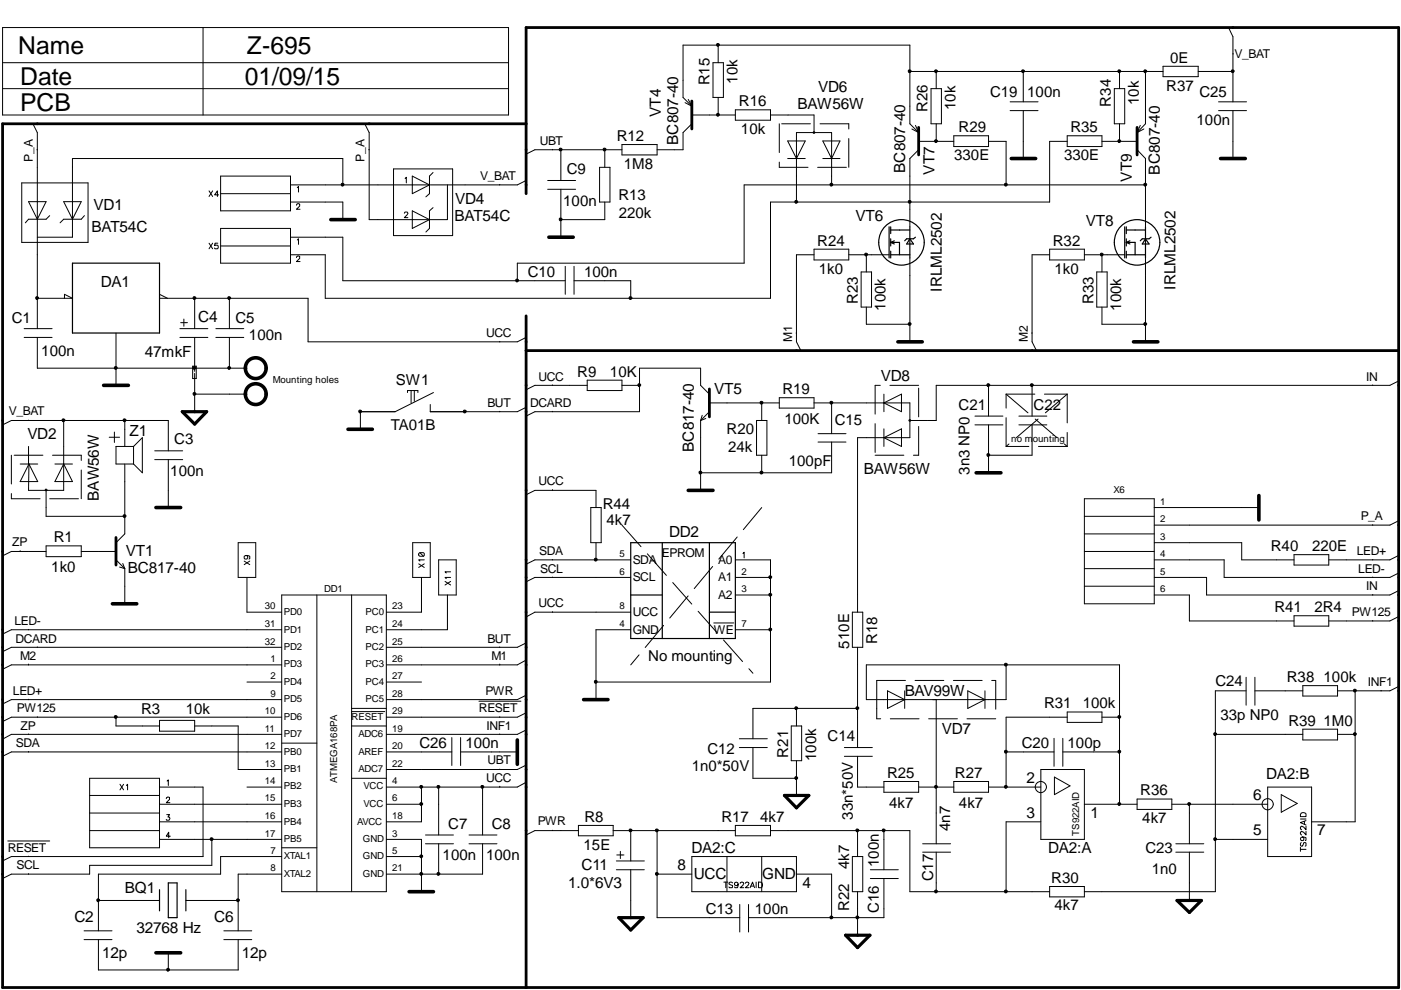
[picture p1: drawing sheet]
<svg xmlns="http://www.w3.org/2000/svg" width="297mm" height="210mm" viewBox="0 0 297 210" stroke-linecap="round" stroke-linejoin="round" font-family="sans-serif">
<g fill="none" stroke="#000" stroke-width=".21">
<path d="M.5 5.8h107.3v18.6h-107.3zM.5 13.3h107.3M.5 18.8h107.3M43 5.8v18.6M151.2 13.3h2.2v7.4h-2.2zM152.3 9.6v3.7M192.9 15.2h53.7M197.4 18.8h2.2v7.4h-2.2zM198.5 15.2v3.6M217 15.2v6.4M236.3 18.8h2.2v7.4h-2.2zM237.4 15.2v3.6"/>
<path d="M242.9 15.2v11l-1.8 1.9M246.6 14.1h7.4v2.2h-7.4zM254 15.2h7.4M260.5 5.8l.9 2v13.8M261.4 11.4h.1M4.6 38.8h14.1v12.6h-14.1zM7 26.2l.9 1.9v18.4M7.8 31.7h.1M46.8 37.3h14.8v7.4h-14.8zM61.6 39.2h29.5M63 39.8l.3-.3v1.2M72.7 39.2v-5.6h-57.3v16.7h-7.5"/>
<path d="M77.3 26.2l1 1.9v18.5h16.6v-7.4M78.2 31.7h.1M83.4 35.8h12.6v14.2h-12.6zM85.9 37.8l.2-.2v1.2M87.4 37.3l3.7 1.9-3.7 1.9zM91.8 36.6l-.7 .7v3.8l-.8 .6M106 39.1v.1M111.5 38.3l-1.8 .9h-18.5M116.1 38.3h5.9M117.1 31.7h.1M118.9 31.7v6.6M127.1 35.5h2.2v7.3h-2.2z"/>
<path d="M128.2 31.7v3.8M131.9 31.7h-18.5l-1.9 1M131.9 30.6h7.4v2.3h-7.4zM145.2 21.8l1.5 .7M145.9 21.1l.8 1.4M146.7 26.2l-1.9 1.9v3.6h-5.5M146.7 24.4h9.2M146.7 22.5l-1.9-1.8v-11.1h48.1v16.6l1.9 1.9M152.3 20.7v3.7M155.9 23.3h7.5v2.2h-7.5zM163.4 24.4h9.2v3.7M167 33.6h3.7"/>
<path d="M167 29.9h3.7l-1.8 3.7zM172.4 28h.3v.2h-.3zM174.5 33.6h3.6M174.5 29.9h3.6l-1.8 3.7zM176.3 39.2v-11.1h-7.4v14.7M193.3 27.3l1.5 .8M194.1 26.6l.7 1.5M194.8 31.7l-1.9 1.9v14.5M194.8 30h7.4M198.5 26.2v3.8M202.2 28.8h7.4v2.3h-7.4zM209.6 30h3.7v9.2"/>
<path d="M214.2 21.6h5.9M214.2 23.5h5.9M217 23.5v10.1M226.3 30h-3.8v12.8h-59.1v20.4h-94.4v-9.2h-7.4M226.3 28.8h7.3v2.3h-7.3zM233.6 30h7.5M237.4 26.2v3.8M241.1 31.7l1.8 1.9v14.5M241.8 26.6l-.7 1.5M242.5 27.3l-1.4 .8M242.9 39.2h-85.1v16.6h-48.1v3.7M258.4 21.6h5.9"/>
<path d="M258.4 23.5h5.9M261.4 23.5v10.1M6.1 42.8h3.7l-1.9 3.7zM7.9 46.6v23.1M10.5 45.7l-.7 .8h-3.7l-.7 .7M13.5 42.8h3.7l-1.8 3.7zM17.9 45.7l-.7 .8h-3.7l-.8 .7M44.3 40.5l.8 1.2M44.3 51.6l.8 1.1M45.1 40.5l-.8 1.2M45.1 51.6l-.8 1.1M46.2 51.6h-.6l-.1 .5 .6-.1 .2 .2v.4l-.2 .1h-.5l-.1-.1"/>
<path d="M46.4 41.3h-.9l.6-.8v1.2M46.8 48.4h14.8v7.4h-14.8zM46.8 41.1h14.8M46.8 52.2h14.8M61.6 42.8h11.1v3.8M61.6 50.3h11.1v9.2h47.1M62.9 43.5l.2-.3 .4 .1v.4l-.6 .7h.7M62.9 54.6l.2-.3 .4 .1v.4l-.6 .7h.7M63 50.9l.3-.3v1.2M85.7 45.2l.2-.2h.5l.1 .3-.8 .8h.8M87.4 44.7l3.7 1.9-3.7 1.8zM91.8 44l-.7 .7v3.7l-.8 .8"/>
<path d="M116.1 40.1h5.9M118.9 40.1v10.2M119.8 56.5v5.9M121.7 59.5h12v3.7M121.7 56.5v5.9M128.2 42.8v3.8h-9.3M172.6 54h-3.7v18.5l.9 1.8M172.6 52.8h7.4v2.3h-7.4zM180 54h8.5M182.6 57.7h2.2v7.4h-2.2zM183.7 54v3.7M192.9 54.7v17.8"/>
<path d="M222.5 54h-3.7v18.5l.9 1.8M222.5 52.8h7.4v2.3h-7.4zM229.9 54h8.6M232.5 57.7h2.2v7.4h-2.2zM233.6 54v3.7M242.9 54.7v17.8M5.1 71.5h5.9M5.1 69.7h5.9M7.9 71.5v6.6h44.5M7.9 63.2h7.5l-1.7-.8v.8M24.6 70.6v11.1M35.5 63.2l-1.7-.8v.8h31.5v9.3h44.4l1.8-1"/>
<path d="M38.1 71.5h6M38.1 69.7h6M38.3 68.4h1.4M39 67.6v1.6M40.8 77.6h.8v2.7h-.8zM41.3 63.2v6.5M41.3 71.5v7.2M41.3 79.2v8.1M45.8 71.5h5.9M45.8 69.7h5.9M48.6 63.2v6.5M48.6 71.5v6.6"/>
<path d="M106 72.4v.1M168.8 70.6h.1M183.7 65.1v3.6h9.2M218.7 70.6h.1M233.6 65.1v3.6h9.3M.5 90.1l1.9-.9h33.3v6.4M4.3 98.4h3.7M6.1 89.1v.1M6.1 94.7v3.7M6.1 98.4l1.9 3.7h-3.7zM11.6 98.4h3.8M13.5 89.2v14.8h-7.4v-5.6"/>
<path d="M13.5 98.4l1.9 3.7h-3.8zM23.2 92.7h2.2M24.3 91.6v2.2M26.5 89.2v5.5M26.5 98.4v14.8l-1.9 1.9M28.3 94.7h-3.7v3.7h3.7M28.3 94.7v3.7M28.3 94.7l1.9-1.9v7.4l-1.9-1.8M32.8 95.6h5.9M32.8 97.5h5.9M35.7 97.5v10.1M41.3 83.6h11.1"/>
<path d="M86.4 83.2v-.4h2.2v.4M87.2 82.8v2.6M87.8 82.8v2.3M91.2 85.8v1.5h18.5l1.8-.9M91.9 83.2l-8.1 4.1h-7.4v3.7M106 87.2v.1M117.1 81.6v.1M117.1 87.2v.1M124.5 81.7h-11.1l-1.9 .9M124.5 80.6h7.4v2.2h-7.4zM131.9 81.7h3.7M148.5 89.2v14.8"/>
<path d="M148.9 88.1l-.4 1.1M149.6 88.7l-1.1 .5M150.4 83.6l-1.9-1.9v-3.6h-12.9v9.2h-22.2l-1.9 .9M150.4 85.4h14.8M150.4 87.3l-1.9 1.9M160.4 89.2h2.2v7.3h-2.2zM161.5 85.4v3.8M161.5 96.5v3.7M165.2 84.3h7.4v2.2h-7.4zM172.6 85.4h20.3v7.4h-11.1v37M173.4 91.9h6M173.4 93.7h6"/>
<path d="M176.3 85.4v6.5M176.3 93.7v6.5h-27.8M187.4 83.6v3.7M187.4 90.9v3.8M187.4 85.4l3.7-1.8v3.7zM187.4 92.8l3.7-1.9v3.8zM192.8 89h.2v.3h-.2zM206.7 88.2h5.9M206.7 90.1h5.9M209.6 81.7v6.5M209.6 90.1v10.1M216 88.2h6"/>
<path d="M216 90.1h6M218.8 81.7v6.5M218.8 90.1v6.4h-9.2M291 81.6v.1M296.5 80.8l-1.8 .9h-96.2v7.5h-5.6M4.3 116.8v.1M9.6 103.7h.3v.3h-.3zM9.8 116.9h-7.4l-1.9 1M9.8 104v5.5h16.7M9.8 115.7h7.4v2.3h-7.4zM17.2 116.9h7.4M24.6 118.7l1.9 1.9"/>
<path d="M26 119.5l.5 1.1M50.5 115.1h3.7v7.3h-3.7zM51.8 119l1.2 .7M52.2 117.8l.3 .3-.1 .4h-.5l-.1-.1v-.5l.6-.1 .6 .1v.5l-.2 .1M53 119l-1.2 .7M87.5 115.1h3.7v7.3h-3.7zM88.8 117.3l.2-.1h.8l.2 .1v.5l-.2 .1h-.8l-.2-.1zM88.8 119.5l1.2 .8M89 117.2l.8 .7M90 118.7h-1.2l.2 .3M90 119.5l-1.2 .8M93 118.7h3.7v7.5h-3.7z"/>
<path d="M111.5 104.9l1.9-.9h13v3.6M117.1 103.8v.2M117.1 118.6v.1M125.3 107.6h2.2v7.5h-2.2zM126.4 115.1v3.6M133.7 118.7h-20.3l-1.9 .9M155.9 118.7h7.5v25.9h-37M157.5 117.3l.3-.2v1.2M229.9 116.9h14.8M229.9 105.7h14.8v22.3h-14.8zM229.9 109.5h14.8M229.9 113.2h14.8"/>
<path d="M244.7 118.7h14.8v3.7h35.2l1.8-.9M244.7 115.1h18.6v3.6h11.1M244.7 107.6h22.2M274.4 117.6h7.3v2.2h-7.3zM291 111.3h.1M291 118.6v.1M296.5 117.8l-1.8 .9h-13M296.5 110.4l-1.8 .9h-50M6.1 133.4v.1M7.9 137.2h.1M25.4 120.2l1.1 .4M26.5 120.6v7.4"/>
<path d="M52.4 122.4v7.4h7.3M59.7 137.2h-57.3l-1.9 1M59.7 133.5h-57.3l-1.9 1M59.7 126.2h22.2v62.9h-22.2zM67.2 126.2v62.9M74.5 126.2v62.9M89.4 122.4v7.4h-7.5M94.4 123.3l1.1 .7M94.9 126.2v7.3h-13M95.5 122.4h-1.1l.2 .3M95.5 121.2h-1.1l.2 .3M95.5 123.3l-1.1 .7"/>
<path d="M106 137.2h.1M111.5 140l-1.8 1h-27.8M111.5 136.3l-1.8 .9h-27.8M117.1 122.3v.1M117.1 129.7v.1M133.7 129.8h-20.3l-1.9 1M133.7 122.4h-20.3l-1.9 1M133.7 133.5h-7.3v14.8M151.3 132.1h4.3M155.9 122.4h7.5M155.9 126.2h7.5M155.9 133.5h7.5"/>
<path d="M180.7 129.8h2.2v7.4h-2.2zM181.8 137.2v21.3M229.9 120.6h14.8M229.9 124.3h14.8M244.7 122.4h11.1v3.8h38.9l1.8-1M244.7 126.2h7.5v5.5h22.2M274.4 130.6h7.3v2.2h-7.3zM291 122.3v.1M291 126.1v.1M291 131.6v.1M296.5 130.7l-1.8 1h-13M6.1 140.8v.2"/>
<path d="M6.1 148.3h.1M6.1 155.6v.1M6.1 159.3v.1M7.9 152v.1M24.6 152.1v1.8h9.2M33.8 152.7h7.5v2.3h-7.5zM41.3 153.9h9.2v9.3h9.2M52.4 144.6h7.3M59.7 155.7h-57.3l-1.9 1M59.7 159.4h-57.3l-1.9 1M59.7 152.1h-57.3l-1.9 .9M59.7 148.3h-57.3l-1.9 1"/>
<path d="M59.7 141h-57.3l-1.9 .9M59.7 157.6h7.5M74.5 153.9h7.4M74.5 150.2h7.4M74.5 150.9h7.1M81.9 159.4h13.9M81.9 144.6h7.5M95.8 156.4v5.9M97.7 159.4h12M97.7 156.4v5.9M101.6 148.7h8.8M106 140.8v.2"/>
<path d="M106 148.3h.1M106 152v.1M106 155.6v.1M111.5 154.8l-1.8 .9h-27.8M111.5 151.1l-1.8 1h-27.8M111.5 147.4l-1.8 .9h-27.8M156.8 158.5h5.9M156.8 156.6h5.9M159.6 158.5v6.5h9.3M167.8 153.9h2.2v7.4h-2.2zM168.9 150.2v3.7M179 158.5h6"/>
<path d="M181.8 150.2h-22.2v6.4M188.2 146.5l3.6 1.8-3.6 1.9zM191.8 146.5v3.7M198.5 148.3v30.6M205.2 146.5l3.6 1.8-3.6 1.9zM208.8 146.5v3.7M213.3 141v7.3h-29.6v-7.3h53.7v29.5M213.3 159.4h10.2M223.5 156.5v6M225.3 159.4h12.1M225.3 156.5v6M226.3 152.1h-13v14.8"/>
<path d="M226.3 151h7.3v2.2h-7.3zM233.6 152.1h3.8M257.7 155.7h18.5M264.2 146.5h-6.5v42.6h-27.8M264.2 143.6v5.9M266.1 146.5h10.1M266.1 143.6v5.9M276.2 145.4h7.4v2.2h-7.4zM276.2 154.6h7.4v2.3h-7.4zM283.6 155.7h3.7M287.3 146.5v27.7h-9.2M292.8 146.4v.1"/>
<path d="M296.5 145.5l-1.8 1h-11.1M1.6 178.3h8.9M19 176.1h14.8M19 165h14.8v14.7h-14.8zM19 168.7h14.8M19 172.4h14.8M25.4 166.3l.8 1.2M26.2 166.3l-.8 1.2M26.8 166.5l.2-.2v1.2M33.8 166.9h9.2v14.7h-40.6l-1.9 .9M33.8 174.2h25.9M33.8 178h25.9"/>
<path d="M33.8 170.5h25.9M35.3 169.3l.2-.3 .4 .1v.4l-.6 .7h.7M35.3 172.7h.6l-.3 .5h.3l.1 .4-.1 .3h-.6v-.2M35.4 165.6l.3-.2v1.1M36.1 177.3h-.8l.5-.9v1.2M44.9 178v5.5h-25.9v1.8h-16.6l-1.9 1M52.4 166.9h7.3M59.7 179.7h7.5M74.5 165h7.4M81.9 178h7.5v11.1M81.9 170.5h7.5M89.4 166.9v7.3h-7.5"/>
<path d="M90.2 177h5.9M90.2 178.9h5.9M93 166.9v10.1M93 178.9v6.4M99.4 177h6M99.4 178.9h6M102.3 178.9v6.4h-20.4M102.3 166.9v10.1M106 163.1v.1M106 166.7v.2M111.5 162.2l-1.8 1h-27.8M111.5 165.9l-1.8 1h-27.8"/>
<path d="M117.1 176v.1M122.6 176.1h-9.2l-1.9 .9M122.6 175h7.4v2.2h-7.4zM130 176.1h25.9M133.7 176.1v6.4M139.3 176.1v18.5h17.5M155.9 175h7.5v2.2h-7.5zM163.4 176.1h29.5v13h29.6M168.9 161.3v7.4M179 160.4h6M181.8 160.4v6.5h5.6M181.8 176.1v5.5"/>
<path d="M187.4 165.7h7.4v2.3h-7.4zM187.4 176.1v8.3M194.8 166.9h7.4M195.6 178.9h5.9M202.2 165.7h7.4v2.3h-7.4zM209.6 166.9h11.1M220.7 163.2h9.2v14.8h-9.2zM220.7 174.2h-7.4v14.9M223.6 164.8l3.3 1.8-3.3 1.9zM229.9 170.5h11.2M241.1 169.4h7.4v2.2h-7.4zM248.5 170.5h20.3"/>
<path d="M249.3 178.9h5.9M252.2 170.5v8.4M257.7 178h11.1M268.8 166.9h9.3v14.7h-9.3zM271.6 168.5l3.4 1.8-3.4 1.9zM275.7 179.7v.8M275.7 173.7h1.2M275.9 178.6l-.2 .3 .2 .5h.2l.4-.8 .4 .1v.6l-.2 .1M275.9 172.4h.8l.2 .2v.5h-1.2zM276.1 177.5l.4 .4-.2 .3h-.4l-.2-.3a.72 .72 0 0 1 1.2-.3v.5l-.2 .1M276.6 174.2v.6M276.9 176.3v.7l-.5-.6-.3-.1-.3 .1-.1 .4 .3 .2"/>
<path d="M276.9 175.2v.7l-.5-.6-.3-.1-.3 .1-.1 .4 .3 .2M276.9 174l-1.2 .4 1.2 .5M6.1 181.5v.1M6.1 185.3h.1M17.8 197.4h5.9M17.8 199.2h5.9M20.9 199.2v6.5h29.6v-6.5M20.9 190.9h12.9M39.4 190.9h11.1M47.5 197.4h5.9M47.5 199.2h5.9M59.7 181.6h-12.9v3.7h-25.9v12.1"/>
<path d="M59.7 185.3h-9.2v12.1M81.9 181.6h7.5M130.7 184.4h5.9M130.7 182.5h5.9M130.8 181.3h1.5M131.5 180.5v1.5M133.7 184.4v10.2M139.3 185.3h7.4M146.7 181.6h22.2v7.5h-22.2zM153.5 187h.8M153.9 187v1.2M154.1 181.6v7.5"/>
<path d="M155.3 187.2l-.2-.2-.5 .2v.3l.7 .3-.1 .4h-.6v-.2M156.5 187.5l-.4 .3-.4-.2v-.4l.4-.2a.72 .72 0 0 1 .2 1.2h-.5l-.1-.2M156.8 191.8v5.8M156.9 187.3l.3-.3 .4 .1 .1 .3-.2 .3-.6 .5h.8M158 187.3l.3-.3 .4 .1 .1 .3-.2 .3-.6 .5h.8M158.7 191.8v5.8M159 188.2l.6-1.2 .4 1.2M159.2 187.9h.6M160.3 187v1.2M160.8 187h.4a.67 .67 0 0 1 .5 .6 .67 .67 0 0 1-.3 .6h-.6zM161.5 181.6v7.5M168.9 185.3h7.4v9.3"/>
<path d="M180.7 181.6h2.2v7.5h-2.2zM181.8 189.1v9.2M184.5 184.4h6M184.5 186.3h6M187.4 186.3v8.3h-28.7M195.6 180.7h5.9M198.5 180.7v8.4M222.5 188h7.4v2.2h-7.4zM249.3 180.7h5.9M252.2 180.7v10.2M275.7 180.1h1.2M35.7 202v3.7"/>
<circle cx="152.2" cy="9.5" r=".31"/>
<circle cx="192.9" cy="15.1" r=".31"/>
<circle cx="198.4" cy="15.1" r=".31"/>
<circle cx="216.9" cy="15.1" r=".31"/>
<circle cx="237.3" cy="15.1" r=".31"/>
<circle cx="242.8" cy="15.1" r=".31"/>
<circle cx="261.4" cy="15.1" r=".31"/>
<circle cx="72.6" cy="39.1" r=".31"/>
<circle cx="118.9" cy="31.7" r=".31"/>
<circle cx="128.2" cy="31.7" r=".31"/>
<circle cx="152.2" cy="24.3" r=".31"/>
<circle cx="176.3" cy="39.1" r=".31"/>
<circle cx="198.4" cy="29.9" r=".31"/>
<circle cx="213.3" cy="39.1" r=".31"/>
<circle cx="237.3" cy="29.9" r=".31"/>
<circle cx="242.8" cy="39.1" r=".31"/>
<circle cx="109.6" cy="59.5" r=".31"/>
<circle cx="118.9" cy="46.5" r=".31"/>
<circle cx="168.8" cy="42.8" r=".31"/>
<circle cx="183.6" cy="54" r=".31"/>
<circle cx="192.9" cy="42.8" r=".31"/>
<circle cx="233.6" cy="54" r=".31"/>
<circle cx="7.9" cy="63.2" r=".31"/>
<circle cx="24.5" cy="78" r=".31"/>
<circle cx="41.2" cy="63.2" r=".31"/>
<circle cx="41.2" cy="78" r=".31"/>
<circle cx="48.6" cy="78" r=".31"/>
<circle cx="48.6" cy="63.2" r=".31"/>
<circle cx="133.7" cy="63.2" r=".31"/>
<circle cx="192.9" cy="68.7" r=".31"/>
<circle cx="242.8" cy="68.7" r=".31"/>
<circle cx="13.4" cy="89.1" r=".31"/>
<circle cx="26.4" cy="89.1" r=".31"/>
<circle cx="41.2" cy="83.5" r=".31"/>
<circle cx="76.4" cy="87.2" r=".31"/>
<circle cx="98.5" cy="87.2" r=".31"/>
<circle cx="135.5" cy="81.7" r=".31"/>
<circle cx="161.4" cy="85.4" r=".31"/>
<circle cx="176.3" cy="85.4" r=".31"/>
<circle cx="209.5" cy="96.5" r=".31"/>
<circle cx="209.5" cy="81.7" r=".31"/>
<circle cx="218.8" cy="81.7" r=".31"/>
<circle cx="26.4" cy="109.4" r=".31"/>
<circle cx="126.3" cy="118.6" r=".31"/>
<circle cx="148.5" cy="100.2" r=".31"/>
<circle cx="161.4" cy="100.2" r=".31"/>
<circle cx="163.3" cy="133.5" r=".31"/>
<circle cx="163.3" cy="126.1" r=".31"/>
<circle cx="163.3" cy="122.4" r=".31"/>
<circle cx="24.5" cy="152" r=".31"/>
<circle cx="126.3" cy="144.6" r=".31"/>
<circle cx="168.8" cy="150.1" r=".31"/>
<circle cx="181.8" cy="150.1" r=".31"/>
<circle cx="213.3" cy="159.4" r=".31"/>
<circle cx="213.3" cy="140.9" r=".31"/>
<circle cx="237.3" cy="159.4" r=".31"/>
<circle cx="237.3" cy="152" r=".31"/>
<circle cx="257.6" cy="155.6" r=".31"/>
<circle cx="287.3" cy="146.4" r=".31"/>
<circle cx="287.3" cy="155.6" r=".31"/>
<circle cx="44.9" cy="177.9" r=".31"/>
<circle cx="89.3" cy="166.8" r=".31"/>
<circle cx="89.3" cy="170.5" r=".31"/>
<circle cx="92.9" cy="166.8" r=".31"/>
<circle cx="102.3" cy="166.8" r=".31"/>
<circle cx="133.7" cy="176.1" r=".31"/>
<circle cx="139.3" cy="176.1" r=".31"/>
<circle cx="168.8" cy="165" r=".31"/>
<circle cx="181.8" cy="176.1" r=".31"/>
<circle cx="187.4" cy="176.1" r=".31"/>
<circle cx="198.4" cy="166.8" r=".31"/>
<circle cx="213.3" cy="166.8" r=".31"/>
<circle cx="220.7" cy="166.9" r="1.18"/>
<circle cx="237.3" cy="170.5" r=".31"/>
<circle cx="252.1" cy="170.5" r=".31"/>
<circle cx="257.6" cy="177.9" r=".31"/>
<circle cx="268.8" cy="170.5" r="1.18"/>
<circle cx="20.8" cy="190.9" r=".31"/>
<circle cx="50.4" cy="190.9" r=".31"/>
<circle cx="89.3" cy="181.6" r=".31"/>
<circle cx="89.3" cy="185.3" r=".31"/>
<circle cx="92.9" cy="185.3" r=".31"/>
<circle cx="139.3" cy="185.3" r=".31"/>
<circle cx="176.3" cy="194.5" r=".31"/>
<circle cx="181.8" cy="194.5" r=".31"/>
<circle cx="198.4" cy="189" r=".31"/>
<circle cx="213.3" cy="189" r=".31"/>
<circle cx="35.6" cy="205.6" r=".31"/>
</g>
<path d="M111.5 26.2h-111v183.2h296v-203.6h-185v35.3M146.7 21.4v5.9M194.8 27v5.9M241.1 27v5.9M111.5 67v142.4M111.5 74.3h185M150.4 82.5v5.9M24.6 114v5.8" fill="none" stroke="#000" stroke-width=".59"/>
<g fill="#000">
<circle cx="152.2" cy="9.5" r=".31"/>
<circle cx="192.9" cy="15.1" r=".31"/>
<circle cx="198.4" cy="15.1" r=".31"/>
<circle cx="216.9" cy="15.1" r=".31"/>
<circle cx="237.3" cy="15.1" r=".31"/>
<circle cx="242.8" cy="15.1" r=".31"/>
<circle cx="261.4" cy="15.1" r=".31"/>
<circle cx="72.6" cy="39.1" r=".31"/>
<circle cx="118.9" cy="31.7" r=".31"/>
<circle cx="128.2" cy="31.7" r=".31"/>
<circle cx="152.2" cy="24.3" r=".31"/>
<circle cx="176.3" cy="39.1" r=".31"/>
<circle cx="198.4" cy="29.9" r=".31"/>
<circle cx="213.3" cy="39.1" r=".31"/>
<circle cx="237.3" cy="29.9" r=".31"/>
<circle cx="242.8" cy="39.1" r=".31"/>
<circle cx="109.6" cy="59.5" r=".31"/>
<circle cx="118.9" cy="46.5" r=".31"/>
<circle cx="168.8" cy="42.8" r=".31"/>
<circle cx="183.6" cy="54" r=".31"/>
<circle cx="192.9" cy="42.8" r=".31"/>
<circle cx="233.6" cy="54" r=".31"/>
<circle cx="7.9" cy="63.2" r=".31"/>
<circle cx="24.5" cy="78" r=".31"/>
<circle cx="41.2" cy="63.2" r=".31"/>
<circle cx="41.2" cy="78" r=".31"/>
<circle cx="48.6" cy="78" r=".31"/>
<circle cx="48.6" cy="63.2" r=".31"/>
<circle cx="133.7" cy="63.2" r=".31"/>
<circle cx="192.9" cy="68.7" r=".31"/>
<circle cx="242.8" cy="68.7" r=".31"/>
<circle cx="13.4" cy="89.1" r=".31"/>
<circle cx="26.4" cy="89.1" r=".31"/>
<circle cx="41.2" cy="83.5" r=".31"/>
<circle cx="76.4" cy="87.2" r=".31"/>
<circle cx="98.5" cy="87.2" r=".31"/>
<circle cx="135.5" cy="81.7" r=".31"/>
<circle cx="161.4" cy="85.4" r=".31"/>
<circle cx="176.3" cy="85.4" r=".31"/>
<circle cx="209.5" cy="96.5" r=".31"/>
<circle cx="209.5" cy="81.7" r=".31"/>
<circle cx="218.8" cy="81.7" r=".31"/>
<circle cx="26.4" cy="109.4" r=".31"/>
<circle cx="126.3" cy="118.6" r=".31"/>
<circle cx="148.5" cy="100.2" r=".31"/>
<circle cx="161.4" cy="100.2" r=".31"/>
<circle cx="163.3" cy="133.5" r=".31"/>
<circle cx="163.3" cy="126.1" r=".31"/>
<circle cx="163.3" cy="122.4" r=".31"/>
<circle cx="24.5" cy="152" r=".31"/>
<circle cx="126.3" cy="144.6" r=".31"/>
<circle cx="168.8" cy="150.1" r=".31"/>
<circle cx="181.8" cy="150.1" r=".31"/>
<circle cx="213.3" cy="159.4" r=".31"/>
<circle cx="213.3" cy="140.9" r=".31"/>
<circle cx="237.3" cy="159.4" r=".31"/>
<circle cx="237.3" cy="152" r=".31"/>
<circle cx="257.6" cy="155.6" r=".31"/>
<circle cx="287.3" cy="146.4" r=".31"/>
<circle cx="287.3" cy="155.6" r=".31"/>
<circle cx="44.9" cy="177.9" r=".31"/>
<circle cx="89.3" cy="166.8" r=".31"/>
<circle cx="89.3" cy="170.5" r=".31"/>
<circle cx="92.9" cy="166.8" r=".31"/>
<circle cx="102.3" cy="166.8" r=".31"/>
<circle cx="133.7" cy="176.1" r=".31"/>
<circle cx="139.3" cy="176.1" r=".31"/>
<circle cx="168.8" cy="165" r=".31"/>
<circle cx="181.8" cy="176.1" r=".31"/>
<circle cx="187.4" cy="176.1" r=".31"/>
<circle cx="198.4" cy="166.8" r=".31"/>
<circle cx="213.3" cy="166.8" r=".31"/>
<circle cx="237.3" cy="170.5" r=".31"/>
<circle cx="252.1" cy="170.5" r=".31"/>
<circle cx="257.6" cy="177.9" r=".31"/>
<circle cx="20.8" cy="190.9" r=".31"/>
<circle cx="50.4" cy="190.9" r=".31"/>
<circle cx="89.3" cy="181.6" r=".31"/>
<circle cx="89.3" cy="185.3" r=".31"/>
<circle cx="92.9" cy="185.3" r=".31"/>
<circle cx="139.3" cy="185.3" r=".31"/>
<circle cx="176.3" cy="194.5" r=".31"/>
<circle cx="181.8" cy="194.5" r=".31"/>
<circle cx="198.4" cy="189" r=".31"/>
<circle cx="213.3" cy="189" r=".31"/>
<circle cx="35.6" cy="205.6" r=".31"/>
</g>
<g fill="none" stroke="#000" stroke-width=".76">
<path d="M214.4 33.6h5.2M258.8 33.6h5.2M70.1 46.6h5.2M116.4 50.3h5.1M190.4 72.5h5.1M240.3 72.5h5.2M22 81.7h5.2M73.8 91h5.1M33.1 107.6h5.2M145.9 104h5.3M207 100.2h5.2M266.9 105.1v5.1"/>
<path d="M23.8 128h5.2M109.7 156.9v5.2M123.7 148.3h5.2M86.7 189.1h5.2M33.1 202h5.2"/>
<circle cx="54.2" cy="78.1" r="2.21"/>
<circle cx="54.2" cy="83.6" r="2.21"/>
</g>
<g fill="none" stroke="#000" stroke-width=".21" stroke-dasharray="6.1 2">
<path d="M165.2 35.5h14.8M165.2 26.2v9.3M180 26.2h-14.8M180 35.5v-9.3M2.4 96.5v9.2M17.2 96.5h-14.8M185.5 81.7v14.8M185.5 96.5h9.3M194.8 96.5v-14.8M194.8 81.7h-9.3M213.3 94.7v-11.1M213.3 83.6h13"/>
<path d="M213.3 83.6l13 11.1M226.3 83.6v11.1M226.3 94.7h-13M226.3 83.6l-13 11.1M2.4 105.7h14.8M17.2 105.7v-9.2M131.9 111.3l27.7 31.4M161.5 107.6l-27.8 33.4M185.9 152.4v-2.2M185.9 150.2v-5.9M185.9 144.3h25.2M211.1 152.4h-25.2"/>
<path d="M211.1 144.3v8.1"/>
</g>
<path d="M38.6 87.3h5.2l-2.5 2.6zM166.3 168.7h5.2l-2.6 2.6zM131.2 194.6h5.2l-2.7 2.6zM179.3 198.3h5.1l-2.6 2.6zM249.6 190.9h5.1l-2.5 2.6z" fill="none" stroke="#000" stroke-width=".68"/>
<g fill="none" stroke="#000" stroke-width=".25">
<path d="M15.4 55.8h18.4v14.8h-18.4zM188.5 48.1v6.6M188.8 48.1v1.4M188.8 50.6v1.6M188.8 53.3v1.4M188.8 48.8h4.1M188.8 51.4h1.9v2.6M188.8 54h4.1M188.8 51.4l.8 .3M189.6 51.1l-.8 .3M192.9 48.1v6.6M192.9 50.6l.8 1.1h-1.5z"/>
<path d="M194.1 50.3l-.4 .3h-1.5l-.4 .5M238.5 48.1v6.6M238.8 48.8h4.1M238.8 51.4h1.9v2.6M238.8 54h4.1M238.8 48.1v1.4M238.8 50.6v1.6M238.8 53.3v1.4M238.8 51.4l.8 .3M239.6 51.1l-.8 .3M242.9 50.6l.7 1.1h-1.4zM242.9 48.1v6.6"/>
<path d="M244 50.3l-.4 .3h-1.4l-.4 .5M133.7 115.1h22.2v20.3h-22.2zM140.4 115.1v20.3M150.4 115.1v20.3M133.7 126.2h6.7M150.4 129.8h5.5M33.8 188.6v4.5M35.7 187.2h1.8v7.4h-1.8zM39.4 188.6v4.5"/>
<circle cx="191.1" cy="51.4" r="4.8"/>
<circle cx="241.1" cy="51.4" r="4.8"/>
</g>
<g font-size="5.2">
<text x="3.8" y="11.3">Name</text>
<text x="52.4" y="11.3">Z-695</text>
<text x="4.3" y="18">Date</text>
<text x="4.3" y="23.5">PCB</text>
<text x="51.9" y="18">01/09/15</text>
</g>
<g font-size="3.3">
<text x="169.1" y="23.2">BAW56W</text>
<text x="173.4" y="19.5">VD6</text>
<text x="140.1" y="24.8" transform="rotate(-90 140.1 24.8)">VT4</text>
<text x="143.8" y="30.7" transform="rotate(-90 143.8 30.7)">BC807-40</text>
<text x="191.9" y="36.7" transform="rotate(-90 191.9 36.7)">BC807-40</text>
<text x="198.2" y="37" transform="rotate(-90 198.2 37)">VT7</text>
<text x="240" y="38.5" transform="rotate(-90 240 38.5)">VT9</text>
<text x="245.9" y="37" transform="rotate(-90 245.9 37)">BC807-40</text>
<text x="19.9" y="44.6">VD1</text>
<text x="96.4" y="46.8">BAT54C</text>
<text x="96.5" y="43.2">VD4</text>
<text x="181.4" y="46.8">VT6</text>
<text x="230.2" y="47.9">VT8</text>
<text x="19.4" y="49.1">BAT54C</text>
<text x="21.4" y="60.9">DA1</text>
<text x="199.7" y="61.8" transform="rotate(-90 199.7 61.8)">IRLML2502</text>
<text x="249.2" y="61.4" transform="rotate(-90 249.2 61.4)">IRLML2502</text>
<text x="42" y="68.3">C4</text>
<text x="30.7" y="75.7">47mkF</text>
<text x="151.4" y="83.5">VT5</text>
<text x="186.7" y="80.9">VD8</text>
<text x="5.8" y="93.1">VD2</text>
<text x="27.5" y="92.4">Z1</text>
<text x="147.1" y="95.8" transform="rotate(-90 147.1 95.8)">BC817-40</text>
<text x="183.2" y="100.5">BAW56W</text>
<text x="21" y="106.3" transform="rotate(-90 21 106.3)">BAW56W</text>
<text x="141.9" y="113.8">DD2</text>
<text x="26.7" y="117.9">VT1</text>
<text x="27.1" y="121.6">BC817-40</text>
<text x="191.8" y="147.5">BAV99W</text>
<text x="199.7" y="155.6">VD7</text>
<text x="217.6" y="166">2</text>
<text x="268.4" y="165.3">DA2:B</text>
<text x="217.6" y="173.4">3</text>
<text x="231.2" y="173.4">1</text>
<text x="265.7" y="169.7">6</text>
<text x="265.7" y="177.1">5</text>
<text x="279.3" y="177.1">7</text>
<text x="123.3" y="184.5">C11</text>
<text x="143.6" y="184.5">8</text>
<text x="146.6" y="180.8">DA2:C</text>
<text x="222.2" y="180.8">DA2:A</text>
<text x="26.5" y="189.3">BQ1</text>
<text x="120.4" y="188.2">1.0*6V3</text>
<text x="147.1" y="186.4">UCC</text>
<text x="161.6" y="186.4">GND</text>
<text x="170.1" y="188.2">4</text>
<text x="15.8" y="195.6">C2</text>
<text x="28.9" y="197.8">32768 Hz</text>
<text x="45.4" y="195.6">C6</text>
<text x="21.6" y="203">12p</text>
<text x="51.3" y="203">12p</text>
</g>
<g font-size="3.2">
<text x="156.3" y="17.8" transform="rotate(-90 156.3 17.8)">10k</text>
<text x="248.1" y="13.3">0E</text>
<text x="150.4" y="18.1" transform="rotate(-90 150.4 18.1)">R15</text>
<text x="156.7" y="22.5">R16</text>
<text x="196.6" y="23.7" transform="rotate(-90 196.6 23.7)">R26</text>
<text x="202.6" y="23.4" transform="rotate(-90 202.6 23.4)">10k</text>
<text x="209.9" y="20.7">C19</text>
<text x="217.8" y="20.7">100n</text>
<text x="235.5" y="22.6" transform="rotate(-90 235.5 22.6)">R34</text>
<text x="241.4" y="22.3" transform="rotate(-90 241.4 22.3)">10k</text>
<text x="247.3" y="19.2">R37</text>
<text x="254.3" y="20.7">C25</text>
<text x="130.8" y="29.9">R12</text>
<text x="157.1" y="28.4">10k</text>
<text x="203.2" y="28">R29</text>
<text x="226.9" y="28">R35</text>
<text x="253.7" y="26.6">100n</text>
<text x="132.3" y="35.8">1M8</text>
<text x="202.3" y="34">330E</text>
<text x="225.6" y="34">330E</text>
<text x="120.2" y="36.9">C9</text>
<text x="119.4" y="43.6">100n</text>
<text x="131.1" y="42.4">R13</text>
<text x="131.2" y="46.1">220k</text>
<text x="173.3" y="52.1">R24</text>
<text x="223.2" y="52.1">R32</text>
<text x="111.9" y="58.8">C10</text>
<text x="123.8" y="58.8">100n</text>
<text x="173.6" y="58">1k0</text>
<text x="223.6" y="58">1k0</text>
<text x="181.9" y="64.4" transform="rotate(-90 181.9 64.4)">R23</text>
<text x="187.7" y="65.9" transform="rotate(-90 187.7 65.9)">100k</text>
<text x="231.9" y="64.4" transform="rotate(-90 231.9 64.4)">R33</text>
<text x="237.7" y="65.9" transform="rotate(-90 237.7 65.9)">100k</text>
<text x="2.5" y="68.4">C1</text>
<text x="49.9" y="68.4">C5</text>
<text x="8.8" y="75.4">100n</text>
<text x="52.8" y="72.1">100n</text>
<text x="83.9" y="81.7">SW1</text>
<text x="122.4" y="79.8">R9</text>
<text x="129.3" y="79.8">10K</text>
<text x="165.9" y="83.6">R19</text>
<text x="166.3" y="89.8">100K</text>
<text x="203.2" y="86.9">C21</text>
<text x="219.2" y="86.9">C22</text>
<text x="37" y="94.2">C3</text>
<text x="82.8" y="91.3">TA01B</text>
<text x="154" y="92">R20</text>
<text x="154.4" y="95.8">24k</text>
<text x="177" y="90.2">C15</text>
<text x="36.1" y="100.9">100n</text>
<text x="167.3" y="98.7">100pF</text>
<text x="205.5" y="100.7" transform="rotate(-90 205.5 100.7)">3n3 NP0</text>
<text x="127.8" y="108">R44</text>
<text x="128.6" y="111.3">4k7</text>
<text x="11.4" y="115">R1</text>
<text x="269.4" y="116.8">R40</text>
<text x="278.2" y="116.8">220E</text>
<text x="10.9" y="121.3">1k0</text>
<text x="270.2" y="129.8">R41</text>
<text x="278.7" y="129.8">2R4</text>
<text x="180" y="137.5" transform="rotate(-90 180 137.5)">510E</text>
<text x="186" y="136.6" transform="rotate(-90 186 136.6)">R18</text>
<text x="137.5" y="140.2">No mounting</text>
<text x="257.7" y="145.4">C24</text>
<text x="272.8" y="144.6">R38 100k</text>
<text x="29.9" y="151.3">R3</text>
<text x="39.4" y="151.3">10k</text>
<text x="221.4" y="150.2">R31</text>
<text x="229.6" y="150.2">100k</text>
<text x="258.8" y="152.7">33p NP0</text>
<text x="273.2" y="153.8">R39 1M0</text>
<text x="88.9" y="158.7">C26</text>
<text x="98.7" y="158.7">100n</text>
<text x="150" y="159.8">C12</text>
<text x="167.1" y="160.6" transform="rotate(-90 167.1 160.6)">R21</text>
<text x="173" y="161.4" transform="rotate(-90 173 161.4)">100k</text>
<text x="175.5" y="157.1">C14</text>
<text x="216.6" y="158.7">C20</text>
<text x="226.4" y="158.7">100p</text>
<text x="146.7" y="163.5">1n0*50V</text>
<text x="188.1" y="164.9">R25</text>
<text x="202.5" y="164.9">R27</text>
<text x="180.8" y="173.8" transform="rotate(-90 180.8 173.8)">33n*50V</text>
<text x="188.5" y="171.3">4k7</text>
<text x="203.3" y="171.3">4k7</text>
<text x="241.8" y="168.7">R36</text>
<text x="95" y="175.7">C7</text>
<text x="104.3" y="175.7">C8</text>
<text x="123.9" y="174.2">R8</text>
<text x="152.9" y="174.2">R17</text>
<text x="161.2" y="174.2">4k7</text>
<text x="201.5" y="176.2" transform="rotate(-90 201.5 176.2)">4n7</text>
<text x="242.2" y="174.6">4k7</text>
<text x="93.8" y="182.4">100n</text>
<text x="103.1" y="182.4">100n</text>
<text x="123.7" y="180.2">15E</text>
<text x="180" y="184.3" transform="rotate(-90 180 184.3)">4k7</text>
<text x="186.3" y="183.8" transform="rotate(-90 186.3 183.8)">100n</text>
<text x="242.9" y="180.8">C23</text>
<text x="244.2" y="185.3">1n0</text>
<text x="197.8" y="186.9" transform="rotate(-90 197.8 186.9)">C17</text>
<text x="222.9" y="187.1">R30</text>
<text x="149.6" y="193.8">C13</text>
<text x="160.1" y="193.8">100n</text>
<text x="180" y="193.1" transform="rotate(-90 180 193.1)">R22</text>
<text x="186.3" y="193.5" transform="rotate(-90 186.3 193.5)">C16</text>
<text x="223.6" y="193">4k7</text>
</g>
<g font-size="2.6">
<text x="261.7" y="12.3">V_BAT</text>
<text x="7" y="34.3" transform="rotate(-90 7 34.3)">P_A</text>
<text x="77.3" y="34.3" transform="rotate(-90 77.3 34.3)">P_A</text>
<text x="114.4" y="30.7">UBT</text>
<text x="101.8" y="38.1">V_BAT</text>
<text x="103.1" y="71.5">UCC</text>
<text x="167.9" y="72.5" transform="rotate(-90 167.9 72.5)">M1</text>
<text x="217.9" y="72.5" transform="rotate(-90 217.9 72.5)">M2</text>
<text x="114.2" y="80.7">UCC</text>
<text x="289.7" y="80.7">IN</text>
<text x="1.9" y="88.1">V_BAT</text>
<text x="103.3" y="86.3">BUT</text>
<text x="112.4" y="86.3">DCARD</text>
<text x="114.2" y="102.9">UCC</text>
<text x="288.5" y="110.3">P_A</text>
<text x="2.6" y="115.8">ZP</text>
<text x="114.3" y="117.7">SDA</text>
<text x="134.2" y="119.5">SDA</text>
<text x="140.3" y="118">EPROM</text>
<text x="152.3" y="119.5">A0</text>
<text x="287.7" y="117.7">LED+</text>
<text x="114.5" y="121.4">SCL</text>
<text x="134.2" y="123.3">SCL</text>
<text x="152.3" y="123.3">A1</text>
<text x="288" y="121.4">LED-</text>
<text x="289.7" y="125.1">IN</text>
<text x="114.2" y="128.8">UCC</text>
<text x="134.2" y="130.6">UCC</text>
<text x="152.3" y="126.9">A2</text>
<text x="286.6" y="130.6">PW125</text>
<text x="3.1" y="132.5">LED-</text>
<text x="3.3" y="136.2">DCARD</text>
<text x="103.3" y="136.2">BUT</text>
<text x="134.2" y="134.4">GND</text>
<text x="151.3" y="134.4">WE</text>
<text x="4.3" y="139.9">M2</text>
<text x="104.2" y="139.9">M1</text>
<text x="2.7" y="147.3">LED+</text>
<text x="102.9" y="147.3">PWR</text>
<text x="290" y="145.5">INF1</text>
<text x="3.6" y="151">PW125</text>
<text x="4.4" y="154.7">ZP</text>
<text x="101.6" y="151">RESET</text>
<text x="103.2" y="154.7">INF1</text>
<text x="3.3" y="158.4">SDA</text>
<text x="103.1" y="165.8">UCC</text>
<text x="103.3" y="162.1">UBT</text>
<text x="114" y="175">PWR</text>
<text x="1.6" y="180.6">RESET</text>
<text x="3.5" y="184.3">SCL</text>
</g>
<g font-size="2">
<text x="57.9" y="81.1">Mounting holes</text>
<text x="214.4" y="93.7">no mounting</text>
<text x="236.1" y="104.5">X6</text>
<text x="246" y="107">1</text>
<text x="246" y="110.7">2</text>
<text x="131.4" y="118.1">5</text>
<text x="246" y="114.5">3</text>
<text x="246" y="118.1">4</text>
<text x="68.7" y="125.6">DD1</text>
<text x="131.4" y="121.8">6</text>
<text x="157.2" y="121.8">2</text>
<text x="157.2" y="125.6">3</text>
<text x="246" y="121.8">5</text>
<text x="246" y="125.6">6</text>
<text x="56.2" y="129.2">30</text>
<text x="60.2" y="130.4">PD0</text>
<text x="77.5" y="130.4">PC0</text>
<text x="83.2" y="129.2">23</text>
<text x="131.4" y="129.2">8</text>
<text x="56.2" y="132.9">31</text>
<text x="56.2" y="136.7">32</text>
<text x="60.2" y="134.1">PD1</text>
<text x="60.2" y="137.8">PD2</text>
<text x="77.5" y="137.8">PC2</text>
<text x="77.5" y="134.1">PC1</text>
<text x="83.2" y="136.7">25</text>
<text x="83.2" y="132.9">24</text>
<text x="131.4" y="132.9">4</text>
<text x="157.2" y="132.9">7</text>
<text x="57.4" y="140.4">1</text>
<text x="60.2" y="141.5">PD3</text>
<text x="77.5" y="141.5">PC3</text>
<text x="83.2" y="140.4">26</text>
<text x="57.4" y="144">2</text>
<text x="57.4" y="147.7">9</text>
<text x="60.2" y="145.2">PD4</text>
<text x="60.2" y="148.9">PD5</text>
<text x="77.5" y="148.9">PC5</text>
<text x="77.5" y="145.2">PC4</text>
<text x="83.2" y="147.7">28</text>
<text x="83.2" y="144">27</text>
<text x="56.2" y="151.5">10</text>
<text x="56.2" y="155.1">11</text>
<text x="60.2" y="152.7">PD6</text>
<text x="74.5" y="152.7">RESET</text>
<text x="83.2" y="155.1">19</text>
<text x="83.2" y="151.5">29</text>
<text x="56.2" y="158.8">12</text>
<text x="60.2" y="156.3">PD7</text>
<text x="60.2" y="160">PB0</text>
<text x="76" y="160">AREF</text>
<text x="76" y="156.3">ADC6</text>
<text x="83.2" y="158.8">20</text>
<text x="56.2" y="162.6">13</text>
<text x="56.2" y="166.3">14</text>
<text x="60.2" y="163.7">PB1</text>
<text x="60.2" y="167.4">PB2</text>
<text x="71.5" y="166.1" transform="rotate(-90 71.5 166.1)">ATMEGA168PA</text>
<text x="76" y="163.7">ADC7</text>
<text x="77.1" y="167.4">VCC</text>
<text x="83.2" y="166.3">4</text>
<text x="83.2" y="162.6">22</text>
<text x="56.2" y="169.9">15</text>
<text x="56.2" y="173.7">16</text>
<text x="60.2" y="171.1">PB3</text>
<text x="77.1" y="171.1">VCC</text>
<text x="83.2" y="173.7">18</text>
<text x="83.2" y="169.9">6</text>
<text x="56.2" y="177.4">17</text>
<text x="60.2" y="174.8">PB4</text>
<text x="60.2" y="178.5">PB5</text>
<text x="75.7" y="174.8">AVCC</text>
<text x="76.9" y="178.5">GND</text>
<text x="83.2" y="177.4">3</text>
<text x="228.8" y="177.2" transform="rotate(-90 228.8 177.2)">TS922AID</text>
<text x="57.4" y="181">7</text>
<text x="57.4" y="184.7">8</text>
<text x="60.2" y="182.2">XTAL1</text>
<text x="60.2" y="185.9">XTAL2</text>
<text x="76.9" y="185.9">GND</text>
<text x="76.9" y="182.2">GND</text>
<text x="83.2" y="184.7">21</text>
<text x="83.2" y="181">5</text>
</g>
</svg>
